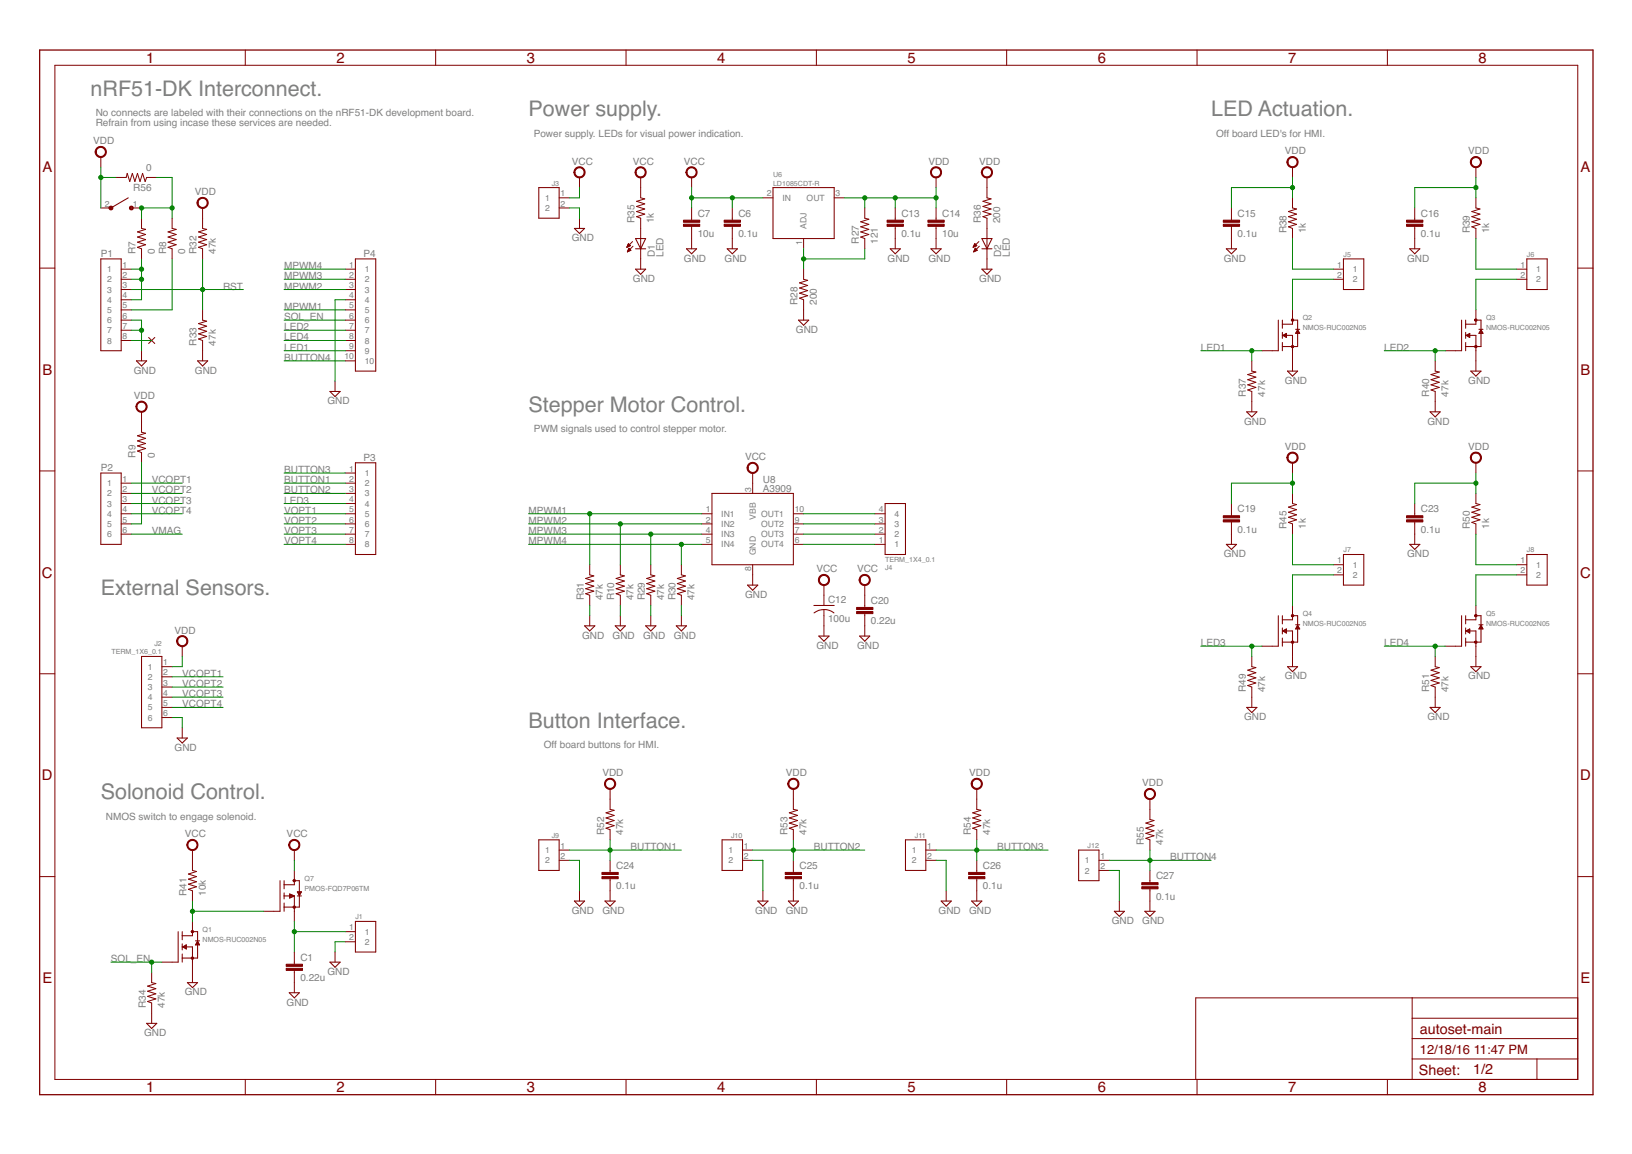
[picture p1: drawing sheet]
<svg xmlns="http://www.w3.org/2000/svg" width="297mm" height="210mm" viewBox="0 0 297 210" stroke-linecap="round" stroke-linejoin="round" font-family="sans-serif">
<g fill="none" stroke="#800000" stroke-width=".18">
<path d="M10 11.9h277.2v184.4h-277.2zM44.6 9.1v2.8M79.3 9.1v2.8M113.9 9.1v2.8M148.6 9.1v2.8M183.2 9.1v2.8M217.9 9.1v2.8M252.5 9.1v2.8M18.4 37.8h1.8M18.4 28.6v1.8M21.1 32.3h1.9l.2-.8 .4 1.5 .5-1.5 .5 1.5 .4-1.5 .5 1.5 .5-1.5 .4 1.5 .3-.7h1.8M23.9 37.8h1.9"/>
<path d="M25.8 39.7v1.9l.7 .1-1.5 .5 1.5 .5-1.5 .4 1.5 .5-1.5 .4 1.5 .5-1.5 .5 .8 .3v1.8M31.3 39.7v1.9l.8 .1-1.5 .5 1.5 .5-1.5 .4 1.5 .5-1.5 .4 1.5 .5-1.5 .5 .7 .3v1.8M36.9 37.8v3.8l.7 .1-1.5 .5 1.5 .5-1.5 .4 1.5 .5-1.5 .4 1.5 .5-1.5 .5 .8 .3v1.8M101.8 36h1.8M101.8 37.8h1.8M105.5 32.3v1.8M105.5 39.7v1.9M116.6 32.3v3.7l.7 .2-1.4 .4 1.4 .5-1.4 .4 1.4 .5-1.4 .5 1.4 .4-1.4 .5 .7 .3v9.3M125.9 32.3v1.8M125.9 37.8v2.2M133.3 37.8v2.2M138.9 36h1.8"/>
<path d="M151.8 36h1.9M157.4 37.8v1.9l.7 .2-1.4 .4 1.4 .5-1.4 .5 1.4 .4-1.4 .5 1.4 .5-1.4 .4 .7 .3v1.9M162.9 37.8v2.2M170.4 32.3v1.8M170.4 37.8v2.2M179.6 32.3v3.7l.8 .2-1.5 .4 1.5 .5-1.5 .4 1.5 .5-1.5 .5 1.5 .4-1.5 .5 .7 .3v9.3M224.1 37.8v2.2M235.2 30.4v1.9M235.2 36v1.8l.8 .2-1.5 .5 1.5 .4-1.5 .5 1.5 .5-1.5 .4 1.5 .5-1.5 .5 .7 .3v1.8M257.5 37.8v2.2M268.6 30.4v1.9M268.6 36v1.8l.8 .2-1.5 .5 1.5 .4-1.5 .5 1.5 .5-1.5 .4 1.5 .5-1.5 .5 .7 .3v1.8"/>
<path d="M7.2 48.8h2.8M22.1 49h1.8M22.1 50.8h1.8M22.1 52.7h1.8M22.1 54.5h1.8M22.1 56.4h1.8M22.1 58.2h1.8M36.9 56.4v1.8l.7 .2-1.5 .5 1.5 .4-1.5 .5 1.5 .5-1.5 .4 1.5 .5-1.5 .5 .8 .2v3.7M62.8 49h1.9M62.8 50.8h1.9M62.8 52.7h1.9M62.8 54.5h1.9"/>
<path d="M62.8 56.4h1.9M62.8 58.2h1.9M114.1 44.9h.1M114.2 44.9h.2M114.2 44.8h.4M114.2 45.8h.1M114.2 44.7h.5M114.2 45.7h.2M114.3 44.6h.4M114.3 45.6h.3M114.3 44.5h.3M114.3 45.6h.5"/>
<path d="M114.3 44.4h.2M114.3 45.5h.5M114.4 44.4h.1M114.4 45.4h.3M114.4 45.3h.2M114.4 45.2h.2M114.5 45.1l.3 .4-.6 .3zM114.5 45.2h.1M114.7 44.7l-.3-.4-.3 .7M114.7 44.7l-.6 .3M115.1 43.9l-1 1.1M115.2 44.8l-1 1"/>
<path d="M125.9 41.2v4.1M133.3 41.2v4.1M146.3 43.4v1.9M146.3 49v1.8l.7 .2-1.5 .5 1.5 .4-1.5 .5 1.5 .5-1.5 .4 1.5 .5-1.5 .4 .8 .3v3.7M162.9 41.2v4.1M170.4 41.2v4.1M177.1 44.9h.1M177.2 44.9h.2M177.2 44.8h.4M177.2 45.8h.1M177.2 44.7h.6M177.3 45.7h.1"/>
<path d="M177.3 44.6h.4M177.3 45.6h.3M177.3 44.5h.3M177.3 45.6h.5M177.4 44.4h.1M177.4 45.5h.4M177.4 45.4h.3M177.4 45.3h.3M177.5 45.2h.1M177.5 45.1l.4 .4-.7 .3zM177.8 44.7l-.4-.4-.3 .7M177.8 44.7l-.7 .3"/>
<path d="M178.2 43.9l-1.1 1.1M178.2 44.8l-1 1M224.1 41.2v4.1M235.2 56.4v1.8M242.7 49h1.8M242.7 50.8h1.8M257.5 41.2v4.1M268.6 56.4v1.8M276 49h1.9M276 50.8h1.9M287.2 48.8h2.7M22.1 60.1h1.8"/>
<path d="M22.1 61.9h1.8M25.8 63.8v1.8M25.8 74.9v3.7l.7 .2-1.5 .5 1.5 .4-1.5 .5 1.5 .5-1.5 .4 1.5 .5-1.5 .4 .8 .3v1.9M27.1 61.4l1.1 1.1M28.2 61.4l-1.1 1.1M61 69.3v1.9M62.8 60.1h1.9M62.8 61.9h1.9M62.8 63.8h1.9M62.8 65.6h1.9M227.8 65.6v1.9l.8 .2-1.5 .4 1.5 .5-1.5 .5 1.5 .4-1.5 .5 1.5 .5-1.5 .4 .7 .3v3.7M229.7 63.8h3"/>
<path d="M235.2 63.8v3.7M261.2 65.6v1.9l.8 .2-1.5 .4 1.5 .5-1.5 .5 1.5 .4-1.5 .5 1.5 .5-1.5 .4 .7 .3v3.7M263.1 63.8h2.9M268.6 63.8v3.7M7.2 85.7h2.8M22.1 87.9h1.8M22.1 89.7h1.8M22.1 91.6h1.8M22.1 93.5h1.8M22.1 95.3h1.8M22.1 97.2h1.8M62.8 86h1.9"/>
<path d="M62.8 87.9h1.9M62.8 89.7h1.9M62.8 91.6h1.9M62.8 93.5h1.9M62.8 95.3h1.9M62.8 97.2h1.9M62.8 99h1.9M127.7 93.5h1.9M127.7 95.3h1.9M127.7 97.2h1.9M127.7 99h1.9M137 86v3.7"/>
<path d="M144.4 93.5h1.9M144.4 95.3h1.9M144.4 97.2h1.9M144.4 99h1.9M159.2 93.5h1.9M159.2 95.3h1.9M159.2 97.2h1.9M159.2 99h1.9M224.1 91.6v2.2M224.1 94.9v4.1M235.2 84.2v1.8M235.2 89.7v1.9l.8 .2-1.5 .4 1.5 .5-1.5 .5 1.5 .4-1.5 .5 1.5 .5-1.5 .4 .7 .3v1.9"/>
<path d="M257.5 91.6v2.2M257.5 94.9v4.1M268.6 84.2v1.8M268.6 89.7v1.9l.8 .2-1.5 .4 1.5 .5-1.5 .5 1.5 .4-1.5 .5 1.5 .5-1.5 .4 .7 .3v1.9M287.2 85.7h2.7M33.2 117.5v1.9M107.3 102.7v1.9l.8 .2-1.5 .4 1.5 .5-1.5 .5 1.5 .4-1.5 .5 1.5 .4-1.5 .5 .7 .3v1.8M107.3 112v1.8M112.9 102.7v1.9l.7 .2-1.5 .4 1.5 .5-1.5 .5 1.5 .4-1.5 .5 1.5 .4-1.5 .5 .8 .3v1.8M112.9 112v1.8M118.4 102.7v1.9l.8 .2-1.5 .4 1.5 .5-1.5 .5 1.5 .4-1.5 .5 1.5 .4-1.5 .5 .7 .3v1.8M118.4 112v1.8"/>
<path d="M124 102.7v1.9l.8 .2-1.5 .4 1.5 .5-1.5 .5 1.5 .4-1.5 .5 1.5 .4-1.5 .5 .7 .3v1.8M124 112v1.8M137 102.7v3.7M150 106.4v3.7M150 110.9v4.8M157.4 106.4v4.1M157.4 111.6v4.1M227.8 119.4v1.9l.8 .1-1.5 .5 1.5 .5-1.5 .4 1.5 .5-1.5 .5 1.5 .4-1.5 .5 .7 .3v3.7M229.7 117.5h3M235.2 110.1v1.9M235.2 117.5v3.8M242.7 102.7h1.8"/>
<path d="M242.7 104.6h1.8M261.2 119.4v1.9l.8 .1-1.5 .5 1.5 .5-1.5 .4 1.5 .5-1.5 .5 1.5 .4-1.5 .5 .7 .3v3.7M263.1 117.5h2.9M268.6 110.1v1.9M268.6 117.5v3.8M276 102.7h1.9M276 104.6h1.9M7.2 122.6h2.8M29.5 121.3h1.8M29.5 123.1h1.8M29.5 125h1.8M29.5 126.8h1.8"/>
<path d="M29.5 128.7h1.8M29.5 130.5h1.8M33.2 132.4v1.8M287.2 122.6h2.7M7.2 159.4h2.8M35 154.6v3.7l.8 .2-1.5 .5 1.5 .4-1.5 .5 1.5 .5-1.5 .4 1.5 .5-1.5 .5 .7 .2v1.9M53.6 154.6v1.9M53.6 158.3v1.9M101.8 154.6h1.8M101.8 156.5h1.8M111 143.5v3.7l.8 .2-1.5 .4 1.5 .5-1.5 .5 1.5 .4-1.5 .5 1.5 .5-1.5 .4 .7 .3v1.9M111 156.5v2.2"/>
<path d="M111 159.8v4.1M135.1 154.6h1.9M135.1 156.5h1.9M144.4 143.5v3.7l.8 .2-1.5 .4 1.5 .5-1.5 .5 1.5 .4-1.5 .5 1.5 .5-1.5 .4 .7 .3v1.9M144.4 156.5v2.2M144.4 159.8v4.1M168.5 154.6h1.9M168.5 156.5h1.9M177.8 143.5v3.7l.7 .2-1.5 .4 1.5 .5-1.5 .5 1.5 .4-1.5 .5 1.5 .5-1.5 .4 .8 .3v1.9M177.8 156.5v2.2M177.8 159.8v4.1M200 156.5h1.9"/>
<path d="M200 158.3h1.9M209.3 145.4v3.7l.7 .1-1.4 .5 1.4 .5-1.4 .4 1.4 .5-1.4 .5 1.4 .4-1.4 .5 .7 .3v1.8M209.3 158.3v2.2M287.2 159.4h2.7M27.6 176.9v1.8l.8 .2-1.5 .5 1.5 .4-1.5 .5 1.5 .5-1.5 .4 1.5 .5-1.5 .5 .7 .2v3.7M29.5 175h2.9M35 167.6v1.9M35 175v3.7M48 165.8h3M53.6 165.8v1.8M53.6 173.2v2.2M53.6 176.5v4.1"/>
<path d="M61 173.2v1.8M62.8 169.5h1.9M62.8 171.3h1.9M105.5 162v1.9M138.9 162v1.9M172.2 162v1.9M203.7 163.9v1.9M209.3 161.7v4.1M44.6 196.3v2.8M79.3 196.3v2.8M113.9 196.3v2.8M148.6 196.3v2.8"/>
<path d="M183.2 196.3v2.8M217.9 196.3v2.8M252.5 196.3v2.8M257 192.6h30.2M257 181.5v14.8M257 188.9h30.2M257 185.2h30.2M279.7 192.6v3.7M287.2 181.5h-69.6v14.8"/>
</g>
<g fill="none" stroke="#800000" stroke-width=".19">
<path d="M23.3 36l-3.1 1.8M98.1 34.1h3.7v5.6h-3.7zM140.7 34.1h11.1v9.3h-11.1zM18.4 47.1h3.7v16.7h-3.7zM64.7 47.1h3.7v20.4h-3.7zM104.5 41.6h1.9l-.9 .9zM115.7 43.4h1.8l-.9 1.9zM115.7 45.3h1.8M115.7 49h1.8l-.9 .9zM124.9 45.3h1.9l-.9 .9zM132.4 45.3h1.8l-.9 .9zM145.3 58.2h1.9l-.9 1z"/>
<path d="M162 45.3h1.9l-1 .9zM169.4 45.3h1.9l-.9 .9zM178.7 43.4h1.9l-1 1.9zM178.7 45.3h1.9M178.7 49h1.9l-1 .9zM223.2 45.3h1.9l-1 .9zM232.7 58.2v5.6M233.4 59h1.8v-.8h1v4.8h-2.8M233.4 58.2v1.5M235.8 59.9h.8M236.2 60l.4 .6h-.8zM244.5 47.1h3.7v5.6h-3.7z"/>
<path d="M256.6 45.3h1.8l-.9 .9zM266 58.2v5.6M266.8 59h1.8v-.8h1v4.8h-2.8M266.8 58.2v1.5M269.2 59.9h.7M269.6 60l.3 .6h-.7zM277.9 47.1h3.7v5.6h-3.7zM24.8 65.6h1.9l-.9 1zM36 65.6h1.8l-.9 1zM60 71.2h1.9l-.9 .9zM226.9 74.9h1.9l-1 .9zM233.4 60.5v1.1"/>
<path d="M233.4 62.3v1.5M233.4 61h1.8v2.8M233.5 61l.6-.4v.8zM233.7 61.2h.4M233.8 60.9h.3M234 61.3h.1M234 60.7h.1M234.3 67.5h1.9l-1 .9zM235.9 60.5h.6M235.9 60.4h.5M236 60.2h.3M236.1 60.1h.1"/>
<path d="M260.3 74.9h1.8l-.9 .9zM266.8 61h1.8v2.8M266.8 60.5v1.1M266.8 62.3v1.5M266.9 61l.6-.4v.8zM267.1 61.2h.4M267.1 60.9h.4M267.4 61.3h.1M267.4 60.7h.1M267.7 67.5h1.9l-1 .9zM269.2 60.5h.7M269.3 60.4h.5"/>
<path d="M269.4 60.2h.3M269.5 60.1h.1M18.4 86h3.7v13h-3.7zM64.7 84.2h3.7v16.7h-3.7zM129.6 89.7h14.8v13h-14.8zM161.1 91.6h3.7v9.3h-3.7zM223.2 99h1.9l-1 .9zM256.6 99h1.8l-.9 .9zM25.8 119.4h3.7v13h-3.7zM106.4 113.8h1.9l-1 1zM112 113.8h1.8l-.9 1zM117.5 113.8h1.9l-1 1z"/>
<path d="M123.1 113.8h1.8l-.9 1zM136.1 106.4h1.8l-.9 1zM148.1 110.1h3.7M148.2 111.5a2.97 2.97 0 0 1 3.6 0M149 115.7h1.9l-.9 .9zM156.5 115.7h1.8l-.9 .9zM232.7 112v5.5M233.4 112v1.5M233.4 114.2v1.1M233.4 116.1v1.4M233.4 112.7h1.8v-.7h1v4.8h-2.8M233.4 114.8h1.8v2.7"/>
<path d="M233.5 114.8l.6-.4v.7zM233.7 114.6h.4M233.8 114.9h.3M234 114.5h.1M234 115.1h.1M235.8 113.6h.8M235.9 114.3h.6M235.9 114.2h.5M236 114h.3M236.1 113.9h.1M236.2 113.7l.4 .7h-.8zM244.5 100.9h3.7v5.5h-3.7z"/>
<path d="M266 112v5.5M266.8 112v1.5M266.8 114.2v1.1M266.8 116.1v1.4M266.8 112.7h1.8v-.7h1v4.8h-2.8M266.8 114.8h1.8v2.7M266.9 114.8l.6-.4v.7zM267.1 114.6h.4M267.1 114.9h.4M267.4 115.1h.1M267.4 114.5h.1M269.2 113.6h.7"/>
<path d="M269.2 114.3h.7M269.3 114.2h.5M269.4 114h.3M269.5 113.9h.1M269.6 113.7l.3 .7h-.7zM277.9 100.9h3.7v5.5h-3.7zM32.2 134.2h1.9l-.9 .9zM226.9 128.7h1.9l-1 .9zM234.3 121.3h1.9l-1 .9zM260.3 128.7h1.8l-.9 .9zM267.7 121.3h1.9l-1 .9zM98.1 152.8h3.7v5.5h-3.7z"/>
<path d="M131.4 152.8h3.7v5.5h-3.7zM164.8 152.8h3.7v5.5h-3.7zM196.3 154.6h3.7v5.6h-3.7zM32.4 169.5v5.5M33.2 169.5v1.4M33.2 171.7v1.1M33.2 173.5v1.5M33.2 170.2h1.8v-.7h1v4.8h-2.8M33.2 172.2h1.8v2.8M33.3 172.2l.6-.3v.7zM33.5 172.4h.4M33.5 172.1h.4"/>
<path d="M33.8 172.5h.1M33.8 171.9h.1M34.1 178.7h1.9l-1 .9zM35.6 171.1h.7M35.6 171.8h.7M35.7 171.6h.5M35.8 171.5h.3M35.9 171.3h.1M36 171.2l.3 .7h-.7zM51 160.2v5.6M51.7 160.2v1.5M51.7 162.4v1.1"/>
<path d="M51.7 164.3v1.5M51.7 160.9h1.9v-.7h.9v4.8h-2.8M51.7 163h1.9M52.7 162.6l.9 .4-.9 .3zM52.7 163.3h.1M52.7 163.2h.4M52.7 163h.8M52.7 162.9h.6M52.7 162.7h.3M53.6 163v2.8M54.1 163h.8M54.1 162.2h.8l-.4 .7z"/>
<path d="M54.1 162.2h.7M54.2 162.4h.6M54.3 162.6h.4M54.4 162.7h.2M54.5 162.9h.1M60 175h1.9l-.9 .9zM64.7 167.6h3.7v5.6h-3.7zM104.5 163.9h1.9l-.9 .9zM110.1 163.9h1.9l-1 .9zM137.9 163.9h1.9l-.9 .9zM143.5 163.9h1.8l-.9 .9zM171.3 163.9h1.8l-.9 .9z"/>
<path d="M176.8 163.9h1.9l-.9 .9zM202.8 165.8h1.9l-1 .9zM208.4 165.8h1.8l-.9 .9zM26.7 186.1h1.8l-.9 1zM52.6 180.6h1.9l-.9 .9z"/>
</g>
<g fill="#800000" stroke="#800000" stroke-width=".18">
<path d="M131.8 40.8h3v.4h-3z"/>
<path d="M131.8 40h3v.4h-3z"/>
<path d="M124.4 40.8h3v.4h-3z"/>
<path d="M124.4 40h3v.4h-3z"/>
<path d="M161.5 40.8h2.9v.4h-2.9z"/>
<path d="M161.5 40h2.9v.4h-2.9z"/>
<path d="M168.9 40.8h3v.4h-3z"/>
<path d="M168.9 40h3v.4h-3z"/>
<path d="M155.9 111.2h3v.4h-3z"/>
<path d="M155.9 110.5h3v.4h-3z"/>
<path d="M52.1 176.1h3v.4h-3z"/>
<path d="M52.1 175.4h3v.4h-3z"/>
<path d="M222.7 40.8h2.9v.4h-2.9z"/>
<path d="M222.7 40h2.9v.4h-2.9z"/>
<path d="M109.6 159.4h2.9v.4h-2.9z"/>
<path d="M109.6 158.7h2.9v.4h-2.9z"/>
<path d="M142.9 159.4h3v.4h-3z"/>
<path d="M142.9 158.7h3v.4h-3z"/>
<path d="M176.3 159.4h3v.4h-3z"/>
<path d="M176.3 158.7h3v.4h-3z"/>
<path d="M207.8 161.3h3v.4h-3z"/>
<path d="M207.8 160.5h3v.4h-3z"/>
<path d="M256 40.8h3v.4h-3z"/>
<path d="M256 40h3v.4h-3z"/>
<path d="M222.7 94.6h2.9v.3h-2.9z"/>
<path d="M222.7 93.8h2.9v.4h-2.9z"/>
<path d="M256 94.6h3v.3h-3z"/>
<path d="M256 93.8h3v.4h-3z"/>
</g>
<g fill="#800000" stroke="#800000" stroke-width=".18">
<path d="M53.4 160h.3v.3h-.3l-.1-.1h.3h-.3z" fill-rule="evenodd"/>
<path d="M53.4 164.8h.3v.4h-.3l-.1-.2h.3h-.3z" fill-rule="evenodd"/>
<path d="M34.9 169.3h.3v.3h-.3l-.1-.1h.3h-.3z" fill-rule="evenodd"/>
<path d="M34.9 174.1h.3v.3h-.3l-.1-.1h.3h-.3z" fill-rule="evenodd"/>
<path d="M17.7 26.8a1.03 1.03 0 0 1 1.6 .4 1.03 1.03 0 0 1-.7 1.4 1.03 1.03 0 0 1-1.3-1h.2a.84 .84 0 0 1 1.2-.8 .84 .84 0 0 1 .2 1.4 .84 .84 0 0 1-1.4-.3v-.3h-.2l.1-.3z" fill-rule="evenodd"/>
<path d="M36.2 36.1a1.02 1.02 0 0 1 1.6 .4 1.02 1.02 0 0 1-.7 1.4 1.02 1.02 0 0 1-1.2-1h.1a.83 .83 0 0 1 1.2-.8 .83 .83 0 0 1 .2 1.4 .83 .83 0 0 1-1.3-.4l-.1-.2h-.1v-.3z" fill-rule="evenodd"/>
<path d="M25.1 73.2a1.01 1.01 0 0 1 1.6 .3 1.01 1.01 0 0 1-.7 1.5 1.01 1.01 0 0 1-1.3-1h.2a.84 .84 0 0 1 1.2-.8 .84 .84 0 0 1 .2 1.4 .84 .84 0 0 1-1.3-.4l-.1-.2h-.2l.1-.3z" fill-rule="evenodd"/>
<path d="M169.7 30.5a1.02 1.02 0 0 1 1.6 .4 1.02 1.02 0 0 1-.7 1.4 1.02 1.02 0 0 1-1.2-1h.1a.84 .84 0 0 1 1.2-.8 .84 .84 0 0 1 .2 1.4 .84 .84 0 0 1-1.3-.3l-.1-.3h-.1v-.2z" fill-rule="evenodd"/>
<path d="M179 30.5a1.02 1.02 0 0 1 1.6 .4 1.02 1.02 0 0 1-.8 1.5 1.02 1.02 0 0 1-1.2-1.1h.2a.84 .84 0 0 1 1.2-.8 .84 .84 0 0 1 .2 1.4 .84 .84 0 0 1-1.4-.3v-.3h-.2z" fill-rule="evenodd"/>
<path d="M104.8 30.5a1.03 1.03 0 0 1 1.6 .4 1.03 1.03 0 0 1-.7 1.4 1.03 1.03 0 0 1-1.2-1h.1a.83 .83 0 0 1 1.3-.7 .83 .83 0 0 1 .1 1.4 .83 .83 0 0 1-1.3-.4l-.1-.3h-.1v-.2z" fill-rule="evenodd"/>
<path d="M116 30.5a1.02 1.02 0 0 1 1.5 .4 1.02 1.02 0 0 1-.7 1.4 1.02 1.02 0 0 1-1.2-1h.2a.84 .84 0 0 1 1.1-.8 .84 .84 0 0 1 .3 1.4 .84 .84 0 0 1-1.4-.3v-.3h-.2v-.2z" fill-rule="evenodd"/>
<path d="M125.2 30.5a1.02 1.02 0 0 1 1.6 .4 1.02 1.02 0 0 1-.7 1.5 1.02 1.02 0 0 1-1.3-1.1h.2a.84 .84 0 0 1 1.2-.8 .84 .84 0 0 1 .2 1.4 .84 .84 0 0 1-1.3-.3l-.1-.3h-.2z" fill-rule="evenodd"/>
<path d="M34.2 153.1a1.01 1.01 0 0 1 1.6 0 1.01 1.01 0 0 1-.4 1.5 1.01 1.01 0 0 1-1.4-.9h.2a.84 .84 0 0 1 1.2-.8 .84 .84 0 0 1 .2 1.4 .84 .84 0 0 1-1.4-.4v-.2h-.2z" fill-rule="evenodd"/>
<path d="M52.7 153.1a1.01 1.01 0 0 1 1.7 0 1.01 1.01 0 0 1-.5 1.5 1.01 1.01 0 0 1-1.3-.9h.1a.84 .84 0 0 1 1.2-.8 .84 .84 0 0 1 .2 1.4 .84 .84 0 0 1-1.3-.4l-.1-.2h-.1z" fill-rule="evenodd"/>
<path d="M136.4 84.3a1.03 1.03 0 0 1 1.5 .4 1.03 1.03 0 0 1-.7 1.4 1.03 1.03 0 0 1-1.2-1h.2a.83 .83 0 0 1 1.2-.7 .83 .83 0 0 1 .1 1.4 .83 .83 0 0 1-1.3-.5v-.2h-.2v-.3z" fill-rule="evenodd"/>
<path d="M156.8 104.7a1.02 1.02 0 0 1 1.5 .4 1.02 1.02 0 0 1-.7 1.4 1.02 1.02 0 0 1-1.2-1h.1a.84 .84 0 0 1 1.2-.8 .84 .84 0 0 1 .3 1.4 .84 .84 0 0 1-1.4-.4l-.1-.2h-.1z" fill-rule="evenodd"/>
<path d="M149.3 104.7a1.03 1.03 0 0 1 1.6 .3 1.03 1.03 0 0 1-.7 1.5 1.03 1.03 0 0 1-1.3-1h.2a.83 .83 0 0 1 1.2-.8 .83 .83 0 0 1 .2 1.4 .83 .83 0 0 1-1.3-.4l-.1-.2h-.2l.2-.6z" fill-rule="evenodd"/>
<path d="M32.3 116a1.02 1.02 0 0 1 1.7 0 1.02 1.02 0 0 1-.5 1.6 1.02 1.02 0 0 1-1.3-1h.1a.83 .83 0 0 1 1.2-.8 .83 .83 0 0 1 .2 1.4 .83 .83 0 0 1-1.3-.3l-.1-.3h-.1z" fill-rule="evenodd"/>
<path d="M235.1 58.1h.3v.3h-.3l-.1-.2h.3h-.3z" fill-rule="evenodd"/>
<path d="M235.1 62.9h.3v.3h-.3l-.1-.2h.3h-.3z" fill-rule="evenodd"/>
<path d="M268.5 58.1h.3v.3h-.3l-.1-.2h.3h-.3z" fill-rule="evenodd"/>
<path d="M268.5 62.9h.3v.3h-.3l-.1-.2h.3h-.3z" fill-rule="evenodd"/>
<path d="M235.1 111.8h.3v.3h-.3l-.1-.1h.3h-.3z" fill-rule="evenodd"/>
<path d="M235.1 116.6h.3v.4h-.3l-.1-.2h.3h-.3z" fill-rule="evenodd"/>
<path d="M268.5 111.8h.3v.3h-.3l-.1-.1h.3h-.3z" fill-rule="evenodd"/>
<path d="M268.5 116.6h.3v.4h-.3l-.1-.2h.3h-.3z" fill-rule="evenodd"/>
<path d="M110.4 141.8a1.02 1.02 0 0 1 1.6 .3 1.02 1.02 0 0 1-.7 1.5 1.02 1.02 0 0 1-1.3-1h.2a.83 .83 0 0 1 1.2-.7 .83 .83 0 0 1 .2 1.4 .83 .83 0 0 1-1.4-.5v-.2h-.2l.1-.3z" fill-rule="evenodd"/>
<path d="M143.8 141.8a1.03 1.03 0 0 1 1.5 .3 1.03 1.03 0 0 1-.7 1.5 1.03 1.03 0 0 1-1.2-1h.2a.83 .83 0 0 1 1.1-.8 .83 .83 0 0 1 .3 1.4 .83 .83 0 0 1-1.4-.4v-.2h-.2v-.3z" fill-rule="evenodd"/>
<path d="M177.1 141.8a1.02 1.02 0 0 1 1.6 .3 1.02 1.02 0 0 1-.7 1.5 1.02 1.02 0 0 1-1.2-1h.2a.83 .83 0 0 1 1.2-.7 .83 .83 0 0 1 .1 1.4 .83 .83 0 0 1-1.3-.5v-.2h-.2v-.3z" fill-rule="evenodd"/>
<path d="M208.4 143.8a1.02 1.02 0 0 1 1.7 0 1.02 1.02 0 0 1-.5 1.6 1.02 1.02 0 0 1-1.3-1h.2a.84 .84 0 0 1 1.2-.7 .84 .84 0 0 1 .1 1.4 .84 .84 0 0 1-1.3-.4v-.3h-.2z" fill-rule="evenodd"/>
<path d="M234.4 28.9a1.02 1.02 0 0 1 1.7 0 1.02 1.02 0 0 1-.5 1.5 1.02 1.02 0 0 1-1.4-.9h.2a.83 .83 0 0 1 1.2-.8 .83 .83 0 0 1 .2 1.4 .83 .83 0 0 1-1.3-.4l-.1-.2h-.2z" fill-rule="evenodd"/>
<path d="M267.8 28.9a1.02 1.02 0 0 1 1.6 0 1.02 1.02 0 0 1-.4 1.5 1.02 1.02 0 0 1-1.4-.9h.2a.84 .84 0 0 1 1.2-.8 .84 .84 0 0 1 .2 1.4 .84 .84 0 0 1-1.4-.4v-.2h-.2z" fill-rule="evenodd"/>
<path d="M234.6 82.4a1.03 1.03 0 0 1 1.6 .4 1.03 1.03 0 0 1-.7 1.4 1.03 1.03 0 0 1-1.3-1h.2a.83 .83 0 0 1 1.2-.7 .83 .83 0 0 1 .2 1.4 .83 .83 0 0 1-1.3-.4l-.1-.3h-.2l.2-.5z" fill-rule="evenodd"/>
<path d="M268 82.4a1.02 1.02 0 0 1 1.5 .4 1.02 1.02 0 0 1-.6 1.4 1.02 1.02 0 0 1-1.3-1h.2a.84 .84 0 0 1 1.2-.7 .84 .84 0 0 1 .2 1.4 .84 .84 0 0 1-1.4-.4v-.3h-.2l.1-.2z" fill-rule="evenodd"/>
<path d="M23.7 37.5a.35 .35 0 0 1 .5 .2 .35 .35 0 0 1-.2 .5 .35 .35 0 0 1-.4-.4h.1a.17 .17 0 0 1 .3-.1 .17 .17 0 0 1 0 .2 .17 .17 0 0 1-.3 0l-.1-.1z" fill-rule="evenodd"/>
<path d="M19.9 37.7a.36 .36 0 0 1 .6 0 .36 .36 0 0 1-.2 .5 .36 .36 0 0 1-.5-.4h.2a.17 .17 0 0 1 .3-.1 .17 .17 0 0 1 0 .2 .17 .17 0 0 1-.3 0l-.2-.1z" fill-rule="evenodd"/>
</g>
<path d="M7.2 9.1h282.7v190h-282.7z" fill="none" stroke="#800000" stroke-width=".23"/>
<g fill="none" stroke="#008000" stroke-width=".18">
<path d="M18.4 30.4v7.4M18.4 32.3h2.7M28.5 32.3h2.8v7.4M31.3 37.8h-5.5v1.9M103.6 37.8h1.9v1.9M105.5 34.1v1.9h-1.9M125.9 36h13M125.9 34.1v3.7M133.3 36v1.8M153.7 36h16.7M157.4 36v1.8M162.9 36v1.8"/>
<path d="M170.4 34.1v3.7M235.2 32.3v3.7M235.2 34.1h-11.1v3.7M268.6 34.1h-11.1v3.7M268.6 32.3v3.7M23.9 58.2h1.9v5.6M23.9 52.7h20.4M23.9 50.8h1.9M23.9 49h1.9M25.8 47.1v7.4h-1.9M31.3 47.1v9.3h-7.4M36.9 47.1v9.3"/>
<path d="M51.7 58.2h11.1M51.7 52.7h11.1M51.7 56.4h11.1M51.7 50.8h11.1M51.7 49h11.1M62.8 54.5h-1.8v14.8M146.3 45.3v3.7M157.4 45.3v1.8h-11.1M235.2 43.4v5.6h7.5M242.7 50.8h-7.5v5.6M268.6 43.4v5.6h7.4M276 50.8h-7.4v5.6"/>
<path d="M23.9 60.1h1.9M23.9 61.9h3.7M51.7 60.1h11.1M51.7 61.9h11.1M51.7 65.6h11.1M51.7 63.8h11.1M218.6 63.8h11.1M227.8 63.8v1.8M251.9 63.8h11.2M261.2 63.8v1.8M23.9 91.6h9.3M23.9 89.7h9.3"/>
<path d="M23.9 93.5h9.3M23.9 97.2h9.3M23.9 87.9h9.3M25.8 84.2v11.1h-1.9M51.7 95.3h11.1M51.7 91.6h11.1M51.7 86h11.1M51.7 89.7h11.1M51.7 93.5h11.1M51.7 97.2h11.1M51.7 99h11.1M51.7 87.9h11.1"/>
<path d="M96.2 95.3h31.5M96.2 93.5h31.5M96.2 97.2h31.5M96.2 99h31.5M107.3 93.5v9.2M112.9 95.3v7.4M118.4 97.2v5.5M124 99v3.7M146.3 95.3h12.9M146.3 93.5h12.9M146.3 97.2h12.9M146.3 99h12.9"/>
<path d="M235.2 86v3.7M235.2 97.2v5.5h7.5M235.2 87.9h-11.1v3.7M268.6 86v3.7M268.6 97.2v5.5h7.4M268.6 87.9h-11.1v3.7M33.2 119.4v1.9h-1.9M107.3 110.1v1.9M112.9 110.1v1.9M118.4 110.1v1.9M124 110.1v1.9M218.6 117.5h11.1"/>
<path d="M227.8 117.5v1.9M242.7 104.6h-7.5v5.5M251.9 117.5h11.2M261.2 117.5v1.9M276 104.6h-7.4v5.5M31.3 130.5h1.9v1.9M31.3 123.1h9.3M31.3 125h9.3M31.3 126.8h9.3M31.3 128.7h9.3M53.6 156.5v1.8M103.6 156.5h1.9v5.5"/>
<path d="M103.6 154.6h20.4M111 152.8v3.7M137 156.5h1.9v5.5M137 154.6h20.4M144.4 152.8v3.7M170.4 156.5h1.8v5.5M170.4 154.6h20.4M177.8 152.8v3.7M201.9 156.5h18.5M201.9 158.3h1.8v5.6M209.3 154.6v3.7M20.2 175h9.3"/>
<path d="M27.6 175v1.9M35 165.8h13M35 163.9v3.7M53.6 167.6v5.6M53.6 169.5h9.2M62.8 171.3h-1.8v1.9"/>
</g>
<g fill="#008000" stroke="#008000" stroke-width=".18">
<circle cx="146.3" cy="47.1" r=".38"/>
<circle cx="25.8" cy="60.1" r=".38"/>
<circle cx="112.9" cy="95.3" r=".38"/>
<circle cx="261.2" cy="117.5" r=".38"/>
<circle cx="227.8" cy="117.5" r=".38"/>
<circle cx="209.3" cy="156.5" r=".38"/>
<circle cx="177.8" cy="154.6" r=".38"/>
<circle cx="144.4" cy="154.6" r=".38"/>
<circle cx="36.9" cy="52.7" r=".38"/>
<circle cx="27.6" cy="175" r=".38"/>
<circle cx="107.3" cy="93.5" r=".38"/>
<circle cx="53.6" cy="169.5" r=".38"/>
<circle cx="35" cy="165.8" r=".38"/>
<circle cx="118.4" cy="97.2" r=".38"/>
<circle cx="124" cy="99" r=".38"/>
<circle cx="157.4" cy="36" r=".38"/>
<circle cx="162.9" cy="36" r=".38"/>
<circle cx="170.4" cy="36" r=".38"/>
<circle cx="235.2" cy="34.1" r=".38"/>
<circle cx="268.6" cy="34.1" r=".38"/>
<circle cx="235.2" cy="87.9" r=".38"/>
<circle cx="268.6" cy="87.9" r=".38"/>
<circle cx="18.4" cy="32.3" r=".38"/>
<circle cx="133.3" cy="36" r=".38"/>
<circle cx="125.9" cy="36" r=".38"/>
<circle cx="261.2" cy="63.8" r=".38"/>
<circle cx="25.8" cy="50.8" r=".38"/>
<circle cx="25.8" cy="49" r=".38"/>
<circle cx="227.8" cy="63.8" r=".38"/>
<circle cx="111" cy="154.6" r=".38"/>
<circle cx="25.8" cy="37.8" r=".38"/>
<circle cx="31.3" cy="37.8" r=".38"/>
</g>
<g font-size="3.9" fill="#808080">
<text x="16.5" y="17.4">nRF51-DK Interconnect.</text>
<text x="96.2" y="21.1">Power supply.</text>
<text x="220.4" y="21.1">LED Actuation.</text>
<text x="96.2" y="74.9">Stepper Motor Control.</text>
<text x="18.3" y="108.3">External Sensors.</text>
<text x="96.2" y="132.4">Button Interface.</text>
<text x="18.3" y="145.4">Solonoid Control.</text>
</g>
<g font-size="2.7" fill="#800000">
<text x="26.6" y="11.4">1</text>
<text x="61.2" y="11.4">2</text>
<text x="95.9" y="11.4">3</text>
<text x="130.5" y="11.4">4</text>
<text x="165.2" y="11.4">5</text>
<text x="199.8" y="11.4">6</text>
<text x="234.5" y="11.4">7</text>
<text x="269.1" y="11.4">8</text>
<text x="7.7" y="31.3">A</text>
<text x="287.7" y="31.3">A</text>
<text x="7.7" y="68.2">B</text>
<text x="287.7" y="68.2">B</text>
<text x="7.6" y="105.1">C</text>
<text x="287.6" y="105.1">C</text>
<text x="7.6" y="142">D</text>
<text x="287.6" y="142">D</text>
<text x="7.7" y="178.8">E</text>
<text x="287.7" y="178.8">E</text>
<text x="26.6" y="198.7">1</text>
<text x="61.2" y="198.7">2</text>
<text x="95.9" y="198.7">3</text>
<text x="130.5" y="198.7">4</text>
<text x="165.2" y="198.7">5</text>
<text x="199.8" y="198.7">6</text>
<text x="234.5" y="198.7">7</text>
<text x="269.1" y="198.7">8</text>
</g>
<g font-size="2.6" fill="#800000">
<text x="258.4" y="188">autoset-main</text>
<text x="258.2" y="195.5">Sheet:</text>
<text x="268.2" y="195.4">1/2</text>
</g>
<g font-size="2.3" fill="#800000">
<text x="258.4" y="191.7">12/18/16</text>
<text x="268.2" y="191.7">11:47 PM</text>
</g>
<g font-size="1.8" fill="#808080">
<text x="17.4" y="21.1">No connects are labeled with their connections on the nRF51-DK development board.</text>
<text x="17.4" y="23">Refrain from using incase these services are needed.</text>
<text x="17" y="26.2">VDD</text>
<text x="97.1" y="24.9">Power supply. LEDs for visual power indication.</text>
<text x="104.1" y="30">VCC</text>
<text x="115.2" y="30">VCC</text>
<text x="124.5" y="30">VCC</text>
<text x="169" y="30">VDD</text>
<text x="178.2" y="30">VDD</text>
<text x="221.3" y="24.9">Off board LED's for HMI.</text>
<text x="233.9" y="28.1">VDD</text>
<text x="267.2" y="28.1">VDD</text>
<text x="24.3" y="34.7">R56</text>
<text x="26.6" y="31.2">0</text>
<text x="35.5" y="35.5">VDD</text>
<text x="115.5" y="40.6" transform="rotate(-90 115.5 40.6)">R35</text>
<text x="119" y="40.6" transform="rotate(-90 119 40.6)">1k</text>
<text x="127" y="39.4">C7</text>
<text x="134.4" y="39.4">C6</text>
<text x="164.1" y="39.4">C13</text>
<text x="171.5" y="39.4">C14</text>
<text x="178.5" y="40.6" transform="rotate(-90 178.5 40.6)">R36</text>
<text x="182" y="40.6" transform="rotate(-90 182 40.6)">200</text>
<text x="225.2" y="39.4">C15</text>
<text x="258.6" y="39.4">C16</text>
<text x="18.3" y="46.7">P1</text>
<text x="24.7" y="46.2" transform="rotate(-90 24.7 46.2)">R7</text>
<text x="28.2" y="46.2" transform="rotate(-90 28.2 46.2)">0</text>
<text x="30.2" y="46.2" transform="rotate(-90 30.2 46.2)">R8</text>
<text x="33.7" y="46.2" transform="rotate(-90 33.7 46.2)">0</text>
<text x="35.8" y="46.2" transform="rotate(-90 35.8 46.2)">R32</text>
<text x="39.3" y="46.2" transform="rotate(-90 39.3 46.2)">47k</text>
<text x="66.2" y="46.7">P4</text>
<text x="104.1" y="43.9">GND</text>
<text x="119.2" y="46.7" transform="rotate(-90 119.2 46.7)">D1</text>
<text x="120.8" y="46.7" transform="rotate(-90 120.8 46.7)">LED</text>
<text x="124.5" y="47.6">GND</text>
<text x="127" y="43.1">10u</text>
<text x="131.9" y="47.6">GND</text>
<text x="134.4" y="43.1">0.1u</text>
<text x="156.3" y="44.3" transform="rotate(-90 156.3 44.3)">R27</text>
<text x="159.8" y="44.3" transform="rotate(-90 159.8 44.3)">121</text>
<text x="161.6" y="47.6">GND</text>
<text x="164.1" y="43.1">0.1u</text>
<text x="169" y="47.6">GND</text>
<text x="171.5" y="43.1">10u</text>
<text x="182.2" y="46.7" transform="rotate(-90 182.2 46.7)">D2</text>
<text x="183.8" y="46.7" transform="rotate(-90 183.8 46.7)">LED</text>
<text x="222.7" y="47.6">GND</text>
<text x="225.2" y="43.1">0.1u</text>
<text x="234.2" y="42.5" transform="rotate(-90 234.2 42.5)">R38</text>
<text x="237.7" y="42.5" transform="rotate(-90 237.7 42.5)">1k</text>
<text x="256.1" y="47.6">GND</text>
<text x="258.6" y="43.1">0.1u</text>
<text x="267.5" y="42.5" transform="rotate(-90 267.5 42.5)">R39</text>
<text x="271" y="42.5" transform="rotate(-90 271 42.5)">1k</text>
<text x="40.6" y="52.7">RST</text>
<text x="51.7" y="52.7">MPWM2</text>
<text x="51.7" y="50.8">MPWM3</text>
<text x="51.7" y="49">MPWM4</text>
<text x="115.2" y="51.3">GND</text>
<text x="178.2" y="51.3">GND</text>
<text x="51.7" y="58.2">SOL_EN</text>
<text x="51.7" y="56.4">MPWM1</text>
<text x="145.2" y="55.4" transform="rotate(-90 145.2 55.4)">R28</text>
<text x="148.7" y="55.4" transform="rotate(-90 148.7 55.4)">200</text>
<text x="35.8" y="62.9" transform="rotate(-90 35.8 62.9)">R33</text>
<text x="39.3" y="62.9" transform="rotate(-90 39.3 62.9)">47k</text>
<text x="51.7" y="61.9">LED4</text>
<text x="51.7" y="65.6">BUTTON4</text>
<text x="51.7" y="60.1">LED2</text>
<text x="51.7" y="63.8">LED1</text>
<text x="144.9" y="60.5">GND</text>
<text x="218.6" y="63.8">LED1</text>
<text x="251.9" y="63.8">LED2</text>
<text x="24.4" y="68">GND</text>
<text x="35.5" y="68">GND</text>
<text x="233.9" y="69.8">GND</text>
<text x="267.2" y="69.8">GND</text>
<text x="24.4" y="72.6">VDD</text>
<text x="59.6" y="73.5">GND</text>
<text x="226.4" y="77.2">GND</text>
<text x="226.7" y="72.1" transform="rotate(-90 226.7 72.1)">R37</text>
<text x="230.2" y="72.1" transform="rotate(-90 230.2 72.1)">47k</text>
<text x="259.8" y="77.2">GND</text>
<text x="260.1" y="72.1" transform="rotate(-90 260.1 72.1)">R40</text>
<text x="263.6" y="72.1" transform="rotate(-90 263.6 72.1)">47k</text>
<text x="24.7" y="83.3" transform="rotate(-90 24.7 83.3)">R9</text>
<text x="28.2" y="83.3" transform="rotate(-90 28.2 83.3)">0</text>
<text x="66.2" y="83.8">P3</text>
<text x="97.1" y="78.6">PWM signals used to control stepper motor.</text>
<text x="135.6" y="83.7">VCC</text>
<text x="233.9" y="81.9">VDD</text>
<text x="267.2" y="81.9">VDD</text>
<text x="18.3" y="85.7">P2</text>
<text x="27.6" y="87.9">VCOPT1</text>
<text x="27.6" y="89.7">VCOPT2</text>
<text x="51.7" y="86">BUTTON3</text>
<text x="51.7" y="89.7">BUTTON2</text>
<text x="51.7" y="87.9">BUTTON1</text>
<text x="138.8" y="89.6">A3909</text>
<text x="138.8" y="87.9">U8</text>
<text x="27.6" y="91.6">VCOPT3</text>
<text x="27.6" y="93.4">VCOPT4</text>
<text x="51.7" y="91.6">LED3</text>
<text x="51.7" y="95.3">VOPT2</text>
<text x="51.7" y="93.4">VOPT1</text>
<text x="96.2" y="95.3">MPWM2</text>
<text x="96.2" y="93.4">MPWM1</text>
<text x="225.2" y="93.2">C19</text>
<text x="258.6" y="93.2">C23</text>
<text x="27.6" y="97.2">VMAG</text>
<text x="51.7" y="97.2">VOPT3</text>
<text x="51.7" y="99">VOPT4</text>
<text x="96.2" y="97.2">MPWM3</text>
<text x="96.2" y="99">MPWM4</text>
<text x="222.7" y="101.3">GND</text>
<text x="225.2" y="96.9">0.1u</text>
<text x="234.2" y="96.2" transform="rotate(-90 234.2 96.2)">R45</text>
<text x="237.7" y="96.2" transform="rotate(-90 237.7 96.2)">1k</text>
<text x="256.1" y="101.3">GND</text>
<text x="258.6" y="96.9">0.1u</text>
<text x="267.5" y="96.2" transform="rotate(-90 267.5 96.2)">R50</text>
<text x="271" y="96.2" transform="rotate(-90 271 96.2)">1k</text>
<text x="148.6" y="104.1">VCC</text>
<text x="156" y="104.1">VCC</text>
<text x="106.2" y="109.2" transform="rotate(-90 106.2 109.2)">R31</text>
<text x="109.7" y="109.2" transform="rotate(-90 109.7 109.2)">47k</text>
<text x="111.8" y="109.2" transform="rotate(-90 111.8 109.2)">R10</text>
<text x="115.3" y="109.2" transform="rotate(-90 115.3 109.2)">47k</text>
<text x="117.4" y="109.2" transform="rotate(-90 117.4 109.2)">R29</text>
<text x="120.9" y="109.2" transform="rotate(-90 120.9 109.2)">47k</text>
<text x="122.9" y="109.2" transform="rotate(-90 122.9 109.2)">R30</text>
<text x="126.4" y="109.2" transform="rotate(-90 126.4 109.2)">47k</text>
<text x="135.6" y="108.7">GND</text>
<text x="150.7" y="113.2">100u</text>
<text x="150.7" y="109.7">C12</text>
<text x="158.5" y="113.6">0.22u</text>
<text x="158.5" y="109.9">C20</text>
<text x="31.8" y="115.2">VDD</text>
<text x="105.9" y="116.2">GND</text>
<text x="111.5" y="116.2">GND</text>
<text x="117.1" y="116.2">GND</text>
<text x="122.6" y="116.2">GND</text>
<text x="148.6" y="118">GND</text>
<text x="156" y="118">GND</text>
<text x="218.6" y="117.5">LED3</text>
<text x="251.9" y="117.5">LED4</text>
<text x="33.2" y="123.1">VCOPT1</text>
<text x="33.2" y="125">VCOPT2</text>
<text x="226.7" y="125.9" transform="rotate(-90 226.7 125.9)">R49</text>
<text x="230.2" y="125.9" transform="rotate(-90 230.2 125.9)">47k</text>
<text x="233.9" y="123.6">GND</text>
<text x="260.1" y="125.9" transform="rotate(-90 260.1 125.9)">R51</text>
<text x="263.6" y="125.9" transform="rotate(-90 263.6 125.9)">47k</text>
<text x="267.2" y="123.6">GND</text>
<text x="33.2" y="126.8">VCOPT3</text>
<text x="33.2" y="128.7">VCOPT4</text>
<text x="226.4" y="131">GND</text>
<text x="259.8" y="131">GND</text>
<text x="31.8" y="136.5">GND</text>
<text x="99" y="136.1">Off board buttons for HMI.</text>
<text x="109.6" y="141.2">VDD</text>
<text x="143" y="141.2">VDD</text>
<text x="176.4" y="141.2">VDD</text>
<text x="207.9" y="143">VDD</text>
<text x="19.3" y="149.1">NMOS switch to engage solenoid.</text>
<text x="33.6" y="152.3">VCC</text>
<text x="52.2" y="152.3">VCC</text>
<text x="109.9" y="151.8" transform="rotate(-90 109.9 151.8)">R52</text>
<text x="113.4" y="151.8" transform="rotate(-90 113.4 151.8)">47k</text>
<text x="114.7" y="154.6">BUTTON1</text>
<text x="143.3" y="151.8" transform="rotate(-90 143.3 151.8)">R53</text>
<text x="146.8" y="151.8" transform="rotate(-90 146.8 151.8)">47k</text>
<text x="148.1" y="154.6">BUTTON2</text>
<text x="176.7" y="151.8" transform="rotate(-90 176.7 151.8)">R54</text>
<text x="180.2" y="151.8" transform="rotate(-90 180.2 151.8)">47k</text>
<text x="181.5" y="154.6">BUTTON3</text>
<text x="208.2" y="153.7" transform="rotate(-90 208.2 153.7)">R55</text>
<text x="211.7" y="153.7" transform="rotate(-90 211.7 153.7)">47k</text>
<text x="112.2" y="161.8">0.1u</text>
<text x="112.2" y="158.1">C24</text>
<text x="145.5" y="161.8">0.1u</text>
<text x="145.5" y="158.1">C25</text>
<text x="178.9" y="161.8">0.1u</text>
<text x="178.9" y="158.1">C26</text>
<text x="210.4" y="159.9">C27</text>
<text x="213" y="156.5">BUTTON4</text>
<text x="33.9" y="163" transform="rotate(-90 33.9 163)">R41</text>
<text x="37.4" y="163" transform="rotate(-90 37.4 163)">10k</text>
<text x="104.1" y="166.2">GND</text>
<text x="109.6" y="166.2">GND</text>
<text x="137.5" y="166.2">GND</text>
<text x="143" y="166.2">GND</text>
<text x="170.8" y="166.2">GND</text>
<text x="176.4" y="166.2">GND</text>
<text x="210.4" y="163.6">0.1u</text>
<text x="202.3" y="168.1">GND</text>
<text x="207.9" y="168.1">GND</text>
<text x="20.2" y="175">SOL_EN</text>
<text x="54.7" y="178.4">0.22u</text>
<text x="54.7" y="174.7">C1</text>
<text x="59.6" y="177.3">GND</text>
<text x="26.5" y="183.4" transform="rotate(-90 26.5 183.4)">R34</text>
<text x="30" y="183.4" transform="rotate(-90 30 183.4)">47k</text>
<text x="33.6" y="181">GND</text>
<text x="52.2" y="182.9">GND</text>
<text x="26.2" y="188.5">GND</text>
</g>
<g font-size="1.6" fill="#808080">
<text x="102" y="35.7">1</text>
<text x="139.6" y="35.7">2</text>
<text x="152.1" y="35.7">3</text>
<text x="19.1" y="37.6">2</text>
<text x="24.2" y="37.6">1</text>
<text x="99.2" y="36.5">1</text>
<text x="99.2" y="38.4">2</text>
<text x="102" y="37.6">2</text>
<text x="142.4" y="36.5">IN</text>
<text x="146.8" y="36.5">OUT</text>
<text x="146.8" y="41.7" transform="rotate(-90 146.8 41.7)">ADJ</text>
<text x="146" y="44.5" transform="rotate(-90 146 44.5)">1</text>
<text x="19.5" y="49.5">1</text>
<text x="19.5" y="51.4">2</text>
<text x="19.5" y="53.2">3</text>
<text x="22.3" y="48.7">1</text>
<text x="22.3" y="50.6">2</text>
<text x="22.3" y="52.4">3</text>
<text x="63.6" y="48.7">1</text>
<text x="63.6" y="50.6">2</text>
<text x="63.6" y="52.4">3</text>
<text x="66.4" y="49.5">1</text>
<text x="66.4" y="51.4">2</text>
<text x="66.4" y="53.2">3</text>
<text x="243.4" y="48.7">1</text>
<text x="243.4" y="50.6">2</text>
<text x="246.2" y="49.5">1</text>
<text x="246.2" y="51.4">2</text>
<text x="276.8" y="48.7">1</text>
<text x="276.8" y="50.6">2</text>
<text x="279.6" y="49.5">1</text>
<text x="279.6" y="51.4">2</text>
<text x="19.5" y="55.1">4</text>
<text x="19.5" y="56.9">5</text>
<text x="19.5" y="58.8">6</text>
<text x="22.3" y="54.3">4</text>
<text x="22.3" y="56.1">5</text>
<text x="22.3" y="58">6</text>
<text x="22.3" y="59.8">7</text>
<text x="63.6" y="54.3">4</text>
<text x="63.6" y="56.1">5</text>
<text x="63.6" y="58">6</text>
<text x="63.6" y="59.8">7</text>
<text x="66.4" y="55.1">4</text>
<text x="66.4" y="56.9">5</text>
<text x="66.4" y="58.8">6</text>
<text x="19.5" y="60.6">7</text>
<text x="19.5" y="62.5">8</text>
<text x="22.3" y="61.7">8</text>
<text x="62.7" y="65.4">10</text>
<text x="63.6" y="61.7">8</text>
<text x="63.6" y="63.5">9</text>
<text x="66.4" y="60.6">7</text>
<text x="66.4" y="62.5">8</text>
<text x="66.4" y="64.4">9</text>
<text x="66.4" y="66.2">10</text>
<text x="19.5" y="88.5">1</text>
<text x="22.3" y="87.6">1</text>
<text x="22.3" y="89.5">2</text>
<text x="63.6" y="85.8">1</text>
<text x="63.6" y="87.6">2</text>
<text x="63.6" y="89.5">3</text>
<text x="66.4" y="86.6">1</text>
<text x="66.4" y="88.5">2</text>
<text x="136.7" y="89.5" transform="rotate(-90 136.7 89.5)">3</text>
<text x="19.5" y="90.3">2</text>
<text x="19.5" y="92.2">3</text>
<text x="19.5" y="94">4</text>
<text x="19.5" y="95.9">5</text>
<text x="22.3" y="91.3">3</text>
<text x="22.3" y="93.2">4</text>
<text x="22.3" y="95">5</text>
<text x="63.6" y="91.3">4</text>
<text x="63.6" y="93.2">5</text>
<text x="63.6" y="95">6</text>
<text x="66.4" y="90.3">3</text>
<text x="66.4" y="92.2">4</text>
<text x="66.4" y="94">5</text>
<text x="66.4" y="95.9">6</text>
<text x="128.5" y="93.2">1</text>
<text x="128.5" y="95">2</text>
<text x="131.3" y="94">IN1</text>
<text x="131.3" y="95.9">IN2</text>
<text x="137.6" y="94.6" transform="rotate(-90 137.6 94.6)">VBB</text>
<text x="138.5" y="95.9">OUT2</text>
<text x="138.5" y="94">OUT1</text>
<text x="144.7" y="95">9</text>
<text x="144.7" y="93.2">10</text>
<text x="160" y="95">3</text>
<text x="160" y="93.2">4</text>
<text x="162.8" y="95.9">3</text>
<text x="162.8" y="94">4</text>
<text x="19.5" y="97.7">6</text>
<text x="22.3" y="96.9">6</text>
<text x="63.6" y="96.9">7</text>
<text x="63.6" y="98.7">8</text>
<text x="66.4" y="97.7">7</text>
<text x="66.4" y="99.6">8</text>
<text x="128.5" y="96.9">4</text>
<text x="128.5" y="98.7">5</text>
<text x="131.3" y="97.7">IN3</text>
<text x="131.3" y="99.6">IN4</text>
<text x="137.5" y="101" transform="rotate(-90 137.5 101)">GND</text>
<text x="138.5" y="99.6">OUT4</text>
<text x="138.5" y="97.7">OUT3</text>
<text x="144.7" y="98.7">6</text>
<text x="144.7" y="96.9">7</text>
<text x="160" y="98.7">1</text>
<text x="160" y="96.9">2</text>
<text x="162.8" y="99.6">1</text>
<text x="162.8" y="97.7">2</text>
<text x="136.7" y="103.8" transform="rotate(-90 136.7 103.8)">8</text>
<text x="243.4" y="102.5">1</text>
<text x="243.4" y="104.3">2</text>
<text x="246.2" y="103.3">1</text>
<text x="246.2" y="105.1">2</text>
<text x="276.8" y="102.5">1</text>
<text x="276.8" y="104.3">2</text>
<text x="279.6" y="103.3">1</text>
<text x="279.6" y="105.1">2</text>
<text x="26.9" y="121.8">1</text>
<text x="26.9" y="123.7">2</text>
<text x="26.9" y="125.5">3</text>
<text x="29.7" y="121">1</text>
<text x="29.7" y="122.8">2</text>
<text x="29.7" y="124.7">3</text>
<text x="26.9" y="127.4">4</text>
<text x="26.9" y="129.2">5</text>
<text x="26.9" y="131.1">6</text>
<text x="29.7" y="126.6">4</text>
<text x="29.7" y="128.4">5</text>
<text x="29.7" y="130.3">6</text>
<text x="99.2" y="155.2">1</text>
<text x="102" y="154.4">1</text>
<text x="132.6" y="155.2">1</text>
<text x="135.4" y="154.4">1</text>
<text x="165.9" y="155.2">1</text>
<text x="168.8" y="154.4">1</text>
<text x="99.2" y="157">2</text>
<text x="102" y="156.2">2</text>
<text x="132.6" y="157">2</text>
<text x="135.4" y="156.2">2</text>
<text x="165.9" y="157">2</text>
<text x="168.8" y="156.2">2</text>
<text x="197.5" y="157">1</text>
<text x="197.5" y="158.9">2</text>
<text x="200.3" y="156.2">1</text>
<text x="200.3" y="158.1">2</text>
<text x="63.6" y="169.2">1</text>
<text x="63.6" y="171">2</text>
<text x="66.4" y="170">1</text>
<text x="66.4" y="171.9">2</text>
</g>
<g font-size="1.3" fill="#808080">
<text x="100.4" y="33.8">J3</text>
<text x="140.7" y="33.8">LD1085CDT-R</text>
<text x="140.7" y="32.3">U6</text>
<text x="244.5" y="46.7">J5</text>
<text x="277.9" y="46.7">J6</text>
<text x="237.1" y="58.2">Q2</text>
<text x="270.5" y="58.2">Q3</text>
<text x="237.1" y="60.1">NMOS-RUC002N05</text>
<text x="270.5" y="60.1">NMOS-RUC002N05</text>
<text x="244.5" y="100.5">J7</text>
<text x="277.9" y="100.5">J8</text>
<text x="161.1" y="102.3">TERM_1X4_0.1</text>
<text x="161.1" y="103.6">J4</text>
<text x="237.1" y="113.8">NMOS-RUC002N05</text>
<text x="237.1" y="112">Q4</text>
<text x="270.5" y="113.8">NMOS-RUC002N05</text>
<text x="270.5" y="112">Q5</text>
<text x="20.3" y="118.9">TERM_1X6_0.1</text>
<text x="28.1" y="117.5">J2</text>
<text x="100.4" y="152.4">J9</text>
<text x="133.1" y="152.4">J10</text>
<text x="166.5" y="152.4">J11</text>
<text x="198" y="154.3">J12</text>
<text x="55.4" y="160.2">Q7</text>
<text x="55.4" y="162">PMOS-FQD7P06TM</text>
<text x="64.7" y="167.2">J1</text>
<text x="36.9" y="171.3">NMOS-RUC002N05</text>
<text x="36.9" y="169.5">Q1</text>
</g>
</svg>
